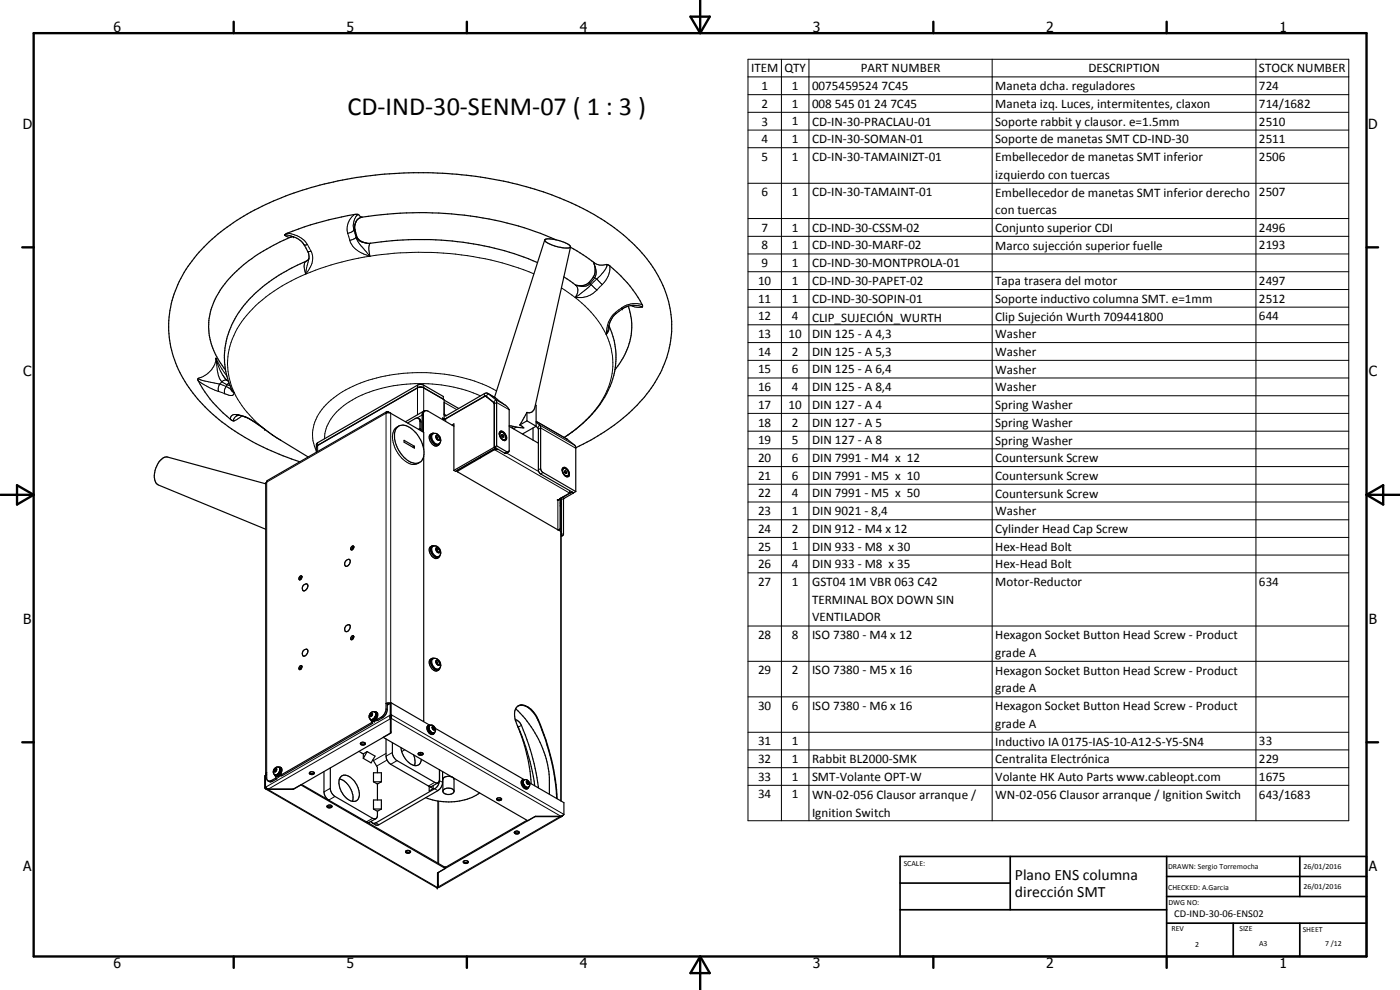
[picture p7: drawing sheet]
<svg xmlns="http://www.w3.org/2000/svg" width="420mm" height="297mm" viewBox="0 0 420 297" stroke-linecap="round" stroke-linejoin="round" font-family="sans-serif">
<g fill="none" stroke="#000" stroke-width=".35">
<path d="M88 71a21.6 21.6 0 0 0-6 2.6l-2.9 1.7a35.3 35.3 0 0 0-15.1 15.7 19.2 19.2 0 0 0 3.7 20M88 71h.1M88 71a5.9 5.9 0 0 1 3.9 3.5 3.9 3.9 0 0 1 .8 3.3M92.7 77.7l-.2 .3a50.9 50.9 0 0 0-19.9 14.5 22.9 22.9 0 0 0-3 24.5M92.7 77.6v.1M107.6 64.4l-.3-.1a79 79 0 0 0-21.8 6.1l-.1 .2M163.5 72l-15.1 47.2M163.5 71.9a9.7 9.7 0 0 1 7.2 1.5l.2 .2a.46 .46 0 0 1 .3 .6 .46 .46 0 0 1-.7 .2 10.8 10.8 0 0 1-7-2.2zM166.8 71.9a104.5 104.5 0 0 0-58.5-6.6 3.1 3.1 0 0 0-1.5 4.5 3.8 3.8 0 0 0 4.4 3.2 92.3 92.3 0 0 1 50.1 5.8M171.2 74.2l3.8 2.3 3.4 2.4M171.2 74.1l-10.6 47.9a1.84 1.84 0 0 1-2.5 1.7M178.1 78.7a4.9 4.9 0 0 1-1.6 6.3l-.4 .3a4.6 4.6 0 0 1-3.3 .3"/>
<path d="M182 79.3l.7 .2a35.2 35.2 0 0 1 10.2 12.3l-.2 .4M169.2 83.1l3.6 2.5M172.8 85.6h.1M182.7 97.7a23.4 23.4 0 0 1-4.1 25.6 39.8 39.8 0 0 1-9.3 8M188.5 91.9a19.4 19.4 0 0 1-3.9 19.1M190.7 91.7l-2 .1a8.7 8.7 0 0 0-6 6.3M59.5 113.5l-.1 .3a33.4 33.4 0 0 0 10.6 12.5h.3M66.7 112.4l.9 1.3 1 .7M133 119.8v-.8l-6.1-3.6h-1.4l-30.2 17.4-.4 .6v2.3M145.6 118.9l-12 6.8-.5 .1M145.6 118.9l.3 .1M145.7 118.8l2.6 2 .1 .4"/>
<path d="M145.7 118.8l-11.9 6.8h-.5M145.8 118.9l.3 .2M145.9 119l2.3 1.8 .1 .4M146.4 118l2.3 1.4M71.1 124.6a12.5 12.5 0 0 1 7.2 3.3l4.7 3.4 9.5 5.8M115.9 123.7l.5-.2 .9 .5-.4-.2-1 .2zM116.1 123.5l-35.9 20.7-.5 .7v87.4l.3 .2M117.3 124l9.9 5.7v5.1M119.7 127.8a3.8 3.8 0 0 1 4.4 1.4 9.8 9.8 0 0 1 3.1 5.6M119.7 127.8a3.5 3.5 0 0 0-1.3 4 9.2 9.2 0 0 0 5.7 7.1l1.2 .1 .6-.3M119.7 127.8l-.6 .4M121.3 132.1l3.1 1.8v.6l-3.1-1.8z"/>
<path d="M122.3 126.9l2.3-1.3a.88 .88 0 0 1 1-.1 .88 .88 0 0 1 .4 .9v2.2l-.4 .2M124.4 133.9l-.5 .3M125.5 125.5l.6 .3 .2 .6v2.8M125.9 138.7l-.5 .4M127.2 123.4l-.5 .8v5.2M127.2 123.4l.6-.2 .7 .2 7.7 4.5M127.2 134.8a3.5 3.5 0 0 1-1.3 3.9M127.2 136.8l-.1 79.7M127.2 123.4l-.3 .6v5.5M127.2 123.3l-5.5 3.2M127.5 123.3l-.3 .1M127.5 123.2l-.4 .8v5.6"/>
<path d="M129.6 130.4a1.76 1.76 0 0 1 2 .1 1.76 1.76 0 0 1 .6 2 1.23 1.23 0 0 1-1.2 .9 1.23 1.23 0 0 1-1.2-.9 1.76 1.76 0 0 1-.2-2.1zM129.6 130.1a1.82 1.82 0 0 0 0 3 1.3 1.3 0 0 0 2 .4M130.3 130h-.2a1.05 1.05 0 0 0-.8 1.6 2.43 2.43 0 0 0 2.2 2l.5-.7M130.8 131.1l.3 .6 .5 .4 .3-.4M130.9 131.1l.3 .1M131.2 131.2l.2 .7M131.6 131l-.5-.4-.3 .5M131.6 131l.3 .7M131.6 131l-.4 .2M131.9 131.7l-.4 .3M133.2 125.7l.1 .1M133.3 125.6l-.5-.2v.2l.3 .2"/>
<path d="M133.3 124.5l.1 .2 .4 .1 11.6-6.7 .7-.2 .4 .2 2.2 1.8 .3 .6v13.3M133.3 125.6v-5.7l-6.4-3.7h-1.4l-30.2 17.4-.4 .6M133.3 120.1l4.4 2.5M133.3 125.6l-.2 .2M135.7 127.6l.5-.4v13.9M136.2 127.8h-.1M148.1 134.9l-10.7 6.2-.1 .4M148.1 134.9h1.4M148.3 134.2l.5 .3M148.3 134.2l-12.1 6.9M148.4 121.2l-.1 13M148.5 134.9l-11.2 6.6"/>
<path d="M148.8 134.4v.1M148.8 134.5l-12.1 6.9-.5-.3M148.8 134.5l-.7 .4M149 133.8l-.6 .4 3.1 1.8h.4l.7-.4M150 129.5a1.42 1.42 0 0 1 2 1.4 .94 .94 0 0 1-.5 1.3 2 2 0 0 1-1.5-2.7zM150.1 129.8l-.3 .5M150.1 129.8l.2-.1a1.42 1.42 0 0 1 1.2 2.2 1.6 1.6 0 0 1-1.4-2.1zM150.6 130.7l.2 .3M150.8 131v.1M150.9 130.4h-.3v.4l.3 .4h.3v-.4M150.9 130.4l-.3 .2M150.9 130.4l.3 .4"/>
<path d="M151.2 130.8l-.4 .2M151.5 131.9l-.7 .1M152.8 122.9v12.5l-.2 .2h-.5l-3.1-1.8M152.8 127.9l8.8 5.1M153.9 127.9v.7M155 128.1l-.9 .6M156 127.5l1.2 .9-4.4-.7M158.1 126.3l-2.1 1.2M158.1 126.3l2.8 1.6M158.1 123.7l-2.1 3.8M158.1 123.7v2.6M160 128.4v3.7"/>
<path d="M160.7 121.5l.2 .1v6.3M160.9 127.9l.6 .5 .1 .4 .1 12.8 .4 .5 10 5.8M160.9 127.9l-4.1 2.3M160.9 126.7l1.2 1 .2 .4v12.7l.2 .6 10.3 6.1M160.9 126.4l9.3 5.4 2.6 2.2v13.5M172.8 134.4a56.6 56.6 0 0 0 23.2-18.7 30.7 30.7 0 0 0 2.5-31 49.8 49.8 0 0 0-21.3-20.9 91.2 91.2 0 0 0-27.4-9.7 126.1 126.1 0 0 0-28.6-2.2 120.1 120.1 0 0 0-18.4 2.1 84.7 84.7 0 0 0-37.4 16.3 38.8 38.8 0 0 0-14 20.9 32 32 0 0 0 7.9 28.5 61.2 61.2 0 0 0 20.9 15l4.8 2.1 5 1.8M79.7 145.2l-29.3-8a3.3 3.3 0 0 0-3.4 2.7 4.8 4.8 0 0 0 .3 5.4l32.4 13.5M137 141.3l.3 .2M137.3 141.5h.1M137.3 141.5l30.2 17.5 .6-.3v-9.1l-.5 .5h-.3v-.2h.5l3.2-1.9M167.5 159l.9 .6v80.7M168.1 150.9l.4 .4"/>
<path d="M168.2 149.5v2.4l-.1-.1M168.5 149.4l-.1 11M168.5 149.5l-.3 .2M168.9 140.4a1.53 1.53 0 0 1 1.9 1.4v.9a.95 .95 0 0 1-.9 .4 .95 .95 0 0 1-.7-.7l-.4-.8zM168.9 140.7l-.2 .4M169 140.7a1.32 1.32 0 0 1 1.4 .6 1.32 1.32 0 0 1-.1 1.5 1.53 1.53 0 0 1-1.3-2.1zM169.4 141.6l.3 .3M169.7 141.9v.1M169.7 141.3h-.3v.4l.3 .4 .3-.1v-.4M169.7 141.3l-.3 .2M169.7 141.3l.3 .3M170 141.6l-.3 .3"/>
<path d="M170.4 142.8l-.7 .1M171 147.2v.8M171.7 147.6l-2.8 1.6-.4 .4M171.7 147.6l.4 .3M171.7 147.6l-.7 .4M172.1 147.9l-3 1.9v10.6l-.7 .6M172.1 147.9h.1M172.8 147.5l-.7 .4M89.9 173.1l.6-.3a.72 .72 0 0 1 0 .8 .72 .72 0 0 1-.7 .3zM90.2 173.4v.5M90.2 173.5l-.1 .4M90.6 173l-.4 .5"/>
<path d="M91.1 175.5a.76 .76 0 0 1 1.2-.1 .76 .76 0 0 1-.2 1.2l-.8 .7a.99 .99 0 0 1-.6-.8 .99 .99 0 0 1 .4-1zM103.9 168.2a.64 .64 0 0 1 .8-.4 .64 .64 0 0 1 .4 .7 1.06 1.06 0 0 1-.4 1.1 1.06 1.06 0 0 1-1.2 .1v-.8zM105.5 164l.2-.1a.44 .44 0 0 1 .6 .3 .44 .44 0 0 1-.4 .5l-.2 .3-.4-.1zM106.1 164.5l-.5 .3M106.2 164l-.4 .3-.2 .7M106.2 164.1l-.5 .3M129.6 164.1a1.8 1.8 0 0 1 2.2 .5 1.8 1.8 0 0 1 0 2.3 1.54 1.54 0 0 1-2.1-1l-.3-.9zM129.6 163.8a1.86 1.86 0 0 0 0 3.1l1 .7 1-.3M130.3 163.8a1 1 0 0 0-1.1 .4 1 1 0 0 0 .1 1.2 2.16 2.16 0 0 0 2.4 1.9l.3-.6M130.9 164.9l.3 .1M131.2 165l.2 .7M131.6 164.7l-.5-.3-.3 .4 .3 .7 .5 .3 .3-.4"/>
<path d="M131.6 164.7l.3 .7M131.6 164.7l-.4 .3M131.9 165.4l-.4 .3M90.1 199.8l.3-.1a.68 .68 0 0 1 .1 .8 .68 .68 0 0 1-.7 .3v-.6zM90.6 199.9l-.4 .3M91.1 195.1a.74 .74 0 0 1 1.2-.1 .74 .74 0 0 1-.2 1.1l-.6 .7a.71 .71 0 0 1-.8-.3 .71 .71 0 0 1 .1-.9zM103.9 187.7a.7 .7 0 0 1 1-.2 .7 .7 0 0 1 .1 1.1 .87 .87 0 0 1-.5 .8 .87 .87 0 0 1-1-.1 1.31 1.31 0 0 1 .4-1.6zM105.5 190.9a.41 .41 0 0 1 .6 0 .41 .41 0 0 1 0 .6 .46 .46 0 0 1-.7 .4 .46 .46 0 0 1 0-.8zM106.2 191l-.4 .3-.2 .6M129.6 197.9a1.72 1.72 0 0 1 2.4 .6 1.72 1.72 0 0 1-.7 2.4 2.22 2.22 0 0 1-1.7-3zM129.6 197.6a1.67 1.67 0 0 0-.2 2.8 1.43 1.43 0 0 0 2.2 .6M130.3 197.5h-.6a1.85 1.85 0 0 0 .2 2.8 1.2 1.2 0 0 0 2 .4l.1-.3"/>
<path d="M130.9 198.6l.3 .2M131.2 198.8l.2 .6M131.6 198.5l-.5-.3-.3 .3 .3 .8 .5 .3 .3-.4M131.6 198.5l.3 .7M131.6 198.5l-.4 .3M131.9 199.2l-.4 .2M90.2 200.4v.5M90.2 200.3v.5M90.2 200.2l-.1 .7M111.1 215.8l.4 .5M111.1 215.8l.2 .1M111.1 214.5l.3 .1"/>
<path d="M111.4 214.1l.3 .2-.3 .3M111.4 214.1h.3l-.3 .8-.3-.1v-.3M111.4 214.1l-.3 .4M111.4 214.6l.1 .2M111.5 216.8l.3 .2M111.5 216.8l-27.1 15.7M111.5 216.3v.5M111.8 216.4v.6M111.8 217l-27.1 15.7-.3-.2M112.2 216.3v.1M112.2 216.4h.1M112.3 213.6h.6"/>
<path d="M112.3 213.6a1.38 1.38 0 0 0-1.3 .7 1.38 1.38 0 0 0 .1 1.5M112.3 213.6l.3 .1M112.6 213.7a1.33 1.33 0 0 1 .2 1.6 1.33 1.33 0 0 1-1.5 .6M112.6 213.7a1.51 1.51 0 0 1-1.3 2.2M112.9 213.6l.2 .1a1.68 1.68 0 0 1-1 2.6h-.5M112.9 213.6a1.82 1.82 0 0 1-1.4 2.7M113.1 216l-.8 .4M113.1 215.9v.1M113.1 215.3v.6M113.2 215.9l-.1 .1M115.9 211.1v1.9l-.4 1a3.9 3.9 0 0 1-2.4 1.9M115.9 211.1l.3 .1"/>
<path d="M116.2 211.2v1.7a3 3 0 0 1-1.4 2.4l-1.3 .8-.4-.2M116.8 211.2h-.6M117.2 214.5v1.1M117.2 211v3.5M117.2 211l-1 .6M117.2 214.5l.2 .7v4.7l-2.4 1.3 43.4 25.1M117.2 211l-1.3 .1M117.3 214.8l-.1 5.2-29 16.7h-7.7l-.8-.4M117.4 219.6l-.2 .1M117.4 214.4v1.1M117.4 214.4l-.2 .1M117.4 210.9v3.5"/>
<path d="M117.4 210.9l-.2 .1M117.4 210.9l11.6 6.7M128.4 217.7a1.74 1.74 0 0 0 1.6 2.6l.1-.1M128.5 217.7a1.79 1.79 0 0 0 1.6 2.5M128.9 217.7a1.45 1.45 0 0 0 1.3 2.2M128.9 217.7a1.39 1.39 0 0 0-.3 1.5 1.39 1.39 0 0 0 1.3 .9l.3-.2M129.1 217.6a1.36 1.36 0 0 1 1.4 .7 1.36 1.36 0 0 1-.1 1.5M129.1 217.6l-.6 .1M129.1 217.6l-.2 .1M129.8 218.4h.2M130 218.4l.1 .5 .4-.2M130.2 218.3l-.2-.2-.3 .2 .5 .6 .3-.2"/>
<path d="M130.2 218.3l.3 .4M130.2 218.3l-.2 .1M130.4 219.8l-.3 .4M130.4 219.8l-.2 .1M130.6 218.5l26.7 15.4M154.6 215.9a2.77 2.77 0 0 1 1.9 1.7 69.1 69.1 0 0 1 5.1 18.8M154.8 212.6a32 32 0 0 1 10.1 20.7v5M155.3 217.7a67 67 0 0 1 5.2 18.1M155.5 211.8a3.3 3.3 0 0 1 3.7 1.1l1.1 1.2a55.3 55.3 0 0 1 5.5 15.4l.9 5.9 .4 4.2M79.4 236.3l.6 .6h.4M79.7 236.2v.1M79.7 232.7v3.5"/>
<path d="M79.7 236.2l-.3 .1M79.7 232.7l-.3 .1v3.5M79.7 236.3l.3 .2M79.7 232.1l.3-.3v1.9l.5 .7 .7-.1 1.6-.8M79.8 236.8l51.4 29.6M80 232.5l-.3 .2M80.4 236.9h7.5M80.4 236.7v.2M82.3 232.3l.3 .5M82.4 231.1l.3 .1M82.6 232.8l.7 .1M82.6 232.8l.2 .1"/>
<path d="M82.6 230.7h.4v.4l-.4 .4-.2-.1v-.3M82.6 230.7l-.2 .4M82.6 230.7l.4 .2-.3 .3M82.7 231.2v.2M82.8 233.5l.3 .2M82.8 232.9v.6M83.1 233.7l-1.9 .9-.7-.3M83.1 233v.7M83.4 232.9v.1M83.4 233h.2M83.6 230.2a1.38 1.38 0 0 0-1.4 .6 1.38 1.38 0 0 0 .1 1.6M83.6 230.2h.5"/>
<path d="M83.6 230.2l.2 .1M83.8 230.3a1.38 1.38 0 0 1 .3 1.5 1.38 1.38 0 0 1-1.2 .9l-.4-.2M83.8 230.3a1.49 1.49 0 0 1-1.1 2.2l-.4-.1M84.1 230.2a1.8 1.8 0 0 1-1.3 2.7M84.1 230.2a1.59 1.59 0 0 1-.5 2.6l-.3 .1M84.4 232.5l-.8 .5M84.4 231.9v.6M87.9 236.9l2.4-1.4 43.3 25.1v-.3M87.9 236.7v.2M90.5 235.4l8.1 4.7M92.9 231.8a.93 .93 0 0 0 1.4 0M92.9 231.8a.72 .72 0 0 1 .8-.3 .72 .72 0 0 1 .5 .7 .98 .98 0 0 1-1.4-.2z"/>
<path d="M97.2 231.5v6.1a3.1 3.1 0 0 0 1.4 2.5M99.1 230.4v6.5l.5 1.2 .7 .7 11.5 6.7 .8 .2 .5-.3 .2-2M101.9 233.7a6.1 6.1 0 0 1 3.9 6.8M102.5 232.8a3.1 3.1 0 0 1 3.7 1.4 5.3 5.3 0 0 1 1.2 5.7 2.62 2.62 0 0 1-3.9-.8 5.5 5.5 0 0 1-1.4-5.8zM107.7 225.4l1.3 .8M108.2 223l.4 .3 1-.3M108.2 222.9a.84 .84 0 0 1 1.4 .4 .76 .76 0 0 1-.8 .3 .76 .76 0 0 1-.6-.7zM109 226.2v1.3M110.2 225.5l2.4 1.4-1.2 2-2.4-1.4M110.2 225.5l-1.2 2M110.2 225.5l-1.2 .7M111.9 228l1.4 2.3v1.6"/>
<path d="M112.1 234.6v-2.7h2.4v2.7M112.1 234.6h2.4M112.1 234.6l1.2 .6M113.3 235.2v4.8M114.5 234.6l-1.2 .6M115.9 221.7v5.2l.1 .9 .8 1.1 12 7.1M117.8 222.8v3.3a3.3 3.3 0 0 0 1.4 2.1l11.3 6.5a.86 .86 0 0 0 1 .2 .86 .86 0 0 0 .4-1M120.3 224.3a6.3 6.3 0 0 0 4.1 5.4M124.1 226.4l.5 2.2-.2 1.1M125.5 226.1l.8 .3M126.1 225.8l.2 .6M126.1 225.8a.45 .45 0 0 0-.6 .3 .45 .45 0 0 0 .5 .5l.8-.1 .1-.4"/>
<path d="M126.1 225.8l.8 .3M126.4 227.8a1.67 1.67 0 0 1-2 1.9M126.9 226.1l-.6 .3M128.8 236l1.2 .6M128.8 236v1.3l1.2-.7M130 235.7v.9M131.5 234.9l-1.9 1.1h-.8M131.9 230.9v3.3a3 3 0 0 1-1.4 2.4l-17.7 10.3a.87 .87 0 0 1-1.4-.5M132.8 231.5v3.2a3.2 3.2 0 0 1-1.4 2.5l-17.7 10.2-1 .1-.9-.5M136.3 237.3a2.12 2.12 0 0 0-3.3-.1l-.1 .2a1.97 1.97 0 0 0 3.4 .1v-3.7a1.96 1.96 0 0 0-3.4 0v3.6M143.9 237.9a17.6 17.6 0 0 1-16.1 1.4M149.1 239.6a1 1 0 0 0 1.4 0"/>
<path d="M149.2 239.5l.9-.1 .3 .2a.63 .63 0 0 1-.3 .7 .63 .63 0 0 1-.7-.1l-.4-.3zM156.7 234.1a1.75 1.75 0 0 0 1.5 2.6l.2-.1M156.7 234.1a1.77 1.77 0 0 0 1.7 2.5M157.2 234.1a1.36 1.36 0 0 0 .6 2.2l.7-.1M157.3 233.9l-.6 .2M157.3 233.9h.1M157.4 233.9a1.36 1.36 0 0 0-.3 1.5 1.36 1.36 0 0 0 1.3 .9l.1-.1M157.4 233.9a1.38 1.38 0 0 1 1.4 .7 1.38 1.38 0 0 1-.1 1.5M158.1 234.7l.1 .1M158.2 234.8l.2 .4M158.5 234.6l-.3-.2-.2 .3 .5 .6 .2-.3M158.5 234.6l.2 .4"/>
<path d="M158.5 234.6l-.3 .2M158.7 236.1l-.3 .5M158.7 236.1l-.2 .1M158.7 235l-.3 .2M158.9 234.9l10.3 5.9v3.5l-.6 .7h-8.1M159.4 235.1a57.8 57.8 0 0 0-4.8-19.1 3.4 3.4 0 0 1 1.3-4.4 5.3 5.3 0 0 1 5.2 3.4 68.7 68.7 0 0 1 6.1 24.6M98.2 241.9a.87 .87 0 0 1 1.4 .1v.1a.83 .83 0 0 1-1.4-.2zM98.2 241.9l.4 .2h.6l.4-.2M98.6 240.1l11.4 6.5M110 246.6l23.6 13.7M112.1 242.7h2.4M112.1 242.7l1.2 .7"/>
<path d="M112.1 242.7v-2.7h2.4v2.7M112.8 245.6l-2 1.2-.8-.2M114.5 242.7l-1.2 .7M121.7 255.4l.6 .3 .9-.3M121.8 255.4l.4 .3M121.8 255.4h.2M122 255.3a.91 .91 0 0 1 1.2 .4 .82 .82 0 0 1-.8 .3 .82 .82 0 0 1-.7-.5zM139.1 258.5l.4-.3 1 .3a.73 .73 0 0 1-.7 .6 .73 .73 0 0 1-.7-.6zM139.1 258.5a.88 .88 0 0 0 1.4 0M154.4 249.7l.4 .2 1-.2M154.5 249.6a.75 .75 0 0 1 .8-.3 .75 .75 0 0 1 .5 .7 .81 .81 0 0 1-1.4-.3zM158.1 246.1l-24.5 14.2"/>
<path d="M168.1 244.9v.1M168.6 244.9l-37 21.4-.3-.3M169 244.6l-.7 .3h-7.6l-29.4 17v4.4M131.2 266.4h.1M131.3 266.3h.1M131.3 265.3l.2 .1M131.3 265.4l.2 .1M131.3 266.2l-.1 .2M131.3 266.1h.1M131.4 266.2l-.1 .1M131.5 265.9l-.1 .1M131.5 266.1l.1 .1"/>
<path d="M131.5 261.8v4.3M131.5 266.1l-.1 .1M131.5 266.1h-.1M131.6 266.2v.1M133.5 260.1l.2 .1M133.6 260.2h.2"/>
</g>
<g fill="none" stroke="#000" stroke-width=".3">
<path d="M224.5 17.8h180.3v228.5h-180.3zM234.5 17.8v228.5M242.8 17.8v228.5M297.8 17.8v228.5M376.9 17.8v228.5M224.5 23.1h180.3M224.5 28.4h180.3M224.5 33.7h180.3M224.5 39h180.3M224.5 44.3h180.3M224.5 55h180.3M86.2 70a7.8 7.8 0 0 1 6.1 3.4"/>
<path d="M88 71l-2-.5-.6 .1 .3 .2a1.67 1.67 0 0 0 1.6 .3M91.9 78.4a3.5 3.5 0 0 0-.1 3.8M92.3 73.4l1 2M92.3 73.4h-1M92.7 77.8l-.9 4.4M93.3 75.4l-.9 .1M93.3 75.4a6.1 6.1 0 0 1-1.5 6.8M104.3 70l.7 2.1M105 72.1a7.7 7.7 0 0 0 6 4.8M106.2 69l-.5 .5-1.4 .5M106.2 69l.7 2.2M106.4 64.3l-.3 .3a5.4 5.4 0 0 0-1.8 5.4"/>
<path d="M106.5 68.8l-.3 .2M106.5 68.8l.5 2.1M106.5 68.8h.1M106.9 71.2l-.6 .5-1.3 .4M106.9 71.2l1 2 3.1 3.7M107 70.9a3.4 3.4 0 0 0 3.2 2.1M107 66.3a3.5 3.5 0 0 0-.5 2.5M107 70.9l-.1 .3M107 70.7v.2M108.7 65.2l-.5-.2a.78 .78 0 0 0-.9-.5 .78 .78 0 0 0-.6 .8 4.8 4.8 0 0 0-.5 3.7M111 76.9a82.3 82.3 0 0 0-19.2 5.3M111 76.9a92.3 92.3 0 0 1 49.2 5.3"/>
<path d="M111.2 73a1.52 1.52 0 0 0-.5 1.8l.3 2.1M178.1 78.7a4.6 4.6 0 0 1 .4 4.7M178.4 78.9a4.2 4.2 0 0 0 3.7 .5v.4l-.3 .9-2.7 3M183 79.8a6.9 6.9 0 0 1-2.2 5.6M224.5 65.6h180.3M224.5 70.9h180.3M224.5 76.2h180.3M91.8 82.2a42.7 42.7 0 0 0-20.6 16.4 21.1 21.1 0 0 0 3.7 25.9l1.7 1.9 3 2.5M168.5 86.4l4.1 2.9M172.6 89.3a31.4 31.4 0 0 1 9.3 11.1M176.8 84.7h.1M176.9 84.7l.2 .3"/>
<path d="M177.1 85a4 4 0 0 1-4.3 .6 2.84 2.84 0 0 1-.2 3.7M177.1 85l.3 .4M177.4 85.4l1.7 1.6M177.4 85.4l-1.5 1.4-3.3 2.5M178 83.2l.5 .2M178.5 83.4l-1.4 1.6M178.5 83.4l.6 .3M179.1 83.7l1.7 1.7M179.1 83.7l-1.7 1.7M179.1 87a7.4 7.4 0 0 1-4.4 2.3h-2.1M180.8 85.4l-1.7 1.6M182.7 98.1l-.8 2.3"/>
<path d="M182.7 97.7v1.4l-.8 1.3M184.7 93.7l.2 .4M184.7 93.7a8.5 8.5 0 0 0-2.8 6.7M186.6 92.4l.1 .3M186.6 92.4l-1.9 1.3M186.7 92.7h.1M190.7 91.7l2 .4-.4 .1a4.9 4.9 0 0 1-2.9-.5M192.7 91.4a6 6 0 0 0-3.8-.1l-2.3 1.1M224.5 81.5h180.3M224.5 86.9h180.3M224.5 92.2h180.3M224.5 97.5h180.3"/>
<path d="M59.5 114.2l3.4 2.1 2.7 1.2M64.8 107.5h.1M64.8 107.5l.8 2.5 1.1 2.4M64.8 107.5a6.8 6.8 0 0 1-5.3 6 6 6 0 0 0 3.6 1.2l2.8 .5M64.8 107.6h.1M64.8 107.5l1.8 3.2 1.5 2.1M64.8 107.7l.4 3a4.6 4.6 0 0 0 2.9 4.7M65.6 117.5l1.9 .7M65.9 115.2a2.28 2.28 0 0 0-.3 2.3M65.9 115.2l1.9 .8M67.8 116l-.4 1 .1 1.2M67.8 116l1.1 .5 .8 1 .6 .3"/>
<path d="M68.1 115.4l-.3 .6M68.1 115.4l.9 .2M68.1 114.1l-.3-.1a2.28 2.28 0 0 0-1.9 1.2M68.7 114.9l-.6 .5M69.6 117l.7 .8M70.3 117.8a1.09 1.09 0 0 1-1.8 .7l-1-.3M125.3 115.6v8.9M127.2 115.6v7.8M144.2 118.8a45.7 45.7 0 0 0-37.5 .7 16.1 16.1 0 0 0-9.2 10.6l-.1 1.6M145.4 118.1v.9M145.9 119l.3 .1M145.9 118.9l.6-.8 2.2 1.3"/>
<path d="M148.7 119.4h.1M148.7 119.4l3 2.2M149 117.3a50.4 50.4 0 0 0-34.7-4.2 31.1 31.1 0 0 0-17.7 9.7 11.5 11.5 0 0 0-1.7 12.6M181.9 100.4a20.8 20.8 0 0 1-3.5 22.9 41.1 41.1 0 0 1-9.1 8M224.5 102.8h180.3M224.5 108.1h180.3M224.5 113.4h180.3M224.5 118.7h180.3M71.1 124.6l-.6 .6a.62 .62 0 0 0-.2 1.1l2.2-1.5M71.5 124.5l-1.1-.1a1.14 1.14 0 0 0-1.2 1.5M71.5 124.5l.4 .1M71.5 124.5l1.6 .4"/>
<path d="M73.1 124.9l.3 .2M73.1 124.9l3.2 1.6 3.3 2.4M79.4 128.8l.2 .1M79.6 128.9l4.6 3.2M95.3 132.8v2.7M116.6 123.6v.2M117.3 124v86.9M119.1 128.2a3.9 3.9 0 0 0-1.1 4.5 8.9 8.9 0 0 0 5.9 6.7l1.5-.3M125.6 128.8l.4-.2 .4 .2M126 126.4l.4 .2M126.9 124.7l-.2-.2-1.5 .9M127.1 124.2h-.2"/>
<path d="M129.9 130.2a2.04 2.04 0 0 0 1.7 3M130.8 130.7a.93 .93 0 0 1 1 .4 .93 .93 0 0 1 0 1.1 1.11 1.11 0 0 1-1-1.5zM132.8 125.6v.3M133.3 124.2l.7 .5M133.3 120.7l3.8 2.2M133.8 125.6v.8M134 125.5h.1M148.2 120.7l.5-.8 3 1.7M148.2 120.8h.1M148.3 121.2h.1M148.4 121.2l.6-.4 3.8 2.1M148.4 134.9h.1"/>
<path d="M148.4 134.9l22.6 13.1M151.7 121.6l1.1 1.3M152 135.9l9.7 5.6M152.1 135.6l-.7 .3M160.9 126.4l9.3 5.4M161.4 128.4l.5-.9 10.6 6.1M161.6 128.8l.7-.4 10.5 6.1M224.5 124h180.3M224.5 129.4h180.3M224.5 134.7h180.3M224.5 140h180.3M137.4 141.1v.3"/>
<path d="M162.3 140.6l-.7 .4M163 141.8l-.7 .4M167.4 149.9v9.1M168.3 149.5v.1M168.3 151v89.3M168.5 149.8h.6M168.9 149.1l.4 .4M171 147.9h.1M224.5 145.3h180.3M224.5 150.6h180.3M224.5 156h180.3M129.9 164a1.99 1.99 0 0 0 1.7 3"/>
<path d="M130.8 164.4a.97 .97 0 0 1 1 .4 .97 .97 0 0 1 0 1.1 1.13 1.13 0 0 1-1-1.5zM168.4 160.6l.3 .2M168.5 160.2h.6M224.5 161.2h180.3M224.5 166.5h180.3M224.5 171.9h180.3M129.9 197.7a2.04 2.04 0 0 0 1.7 3M130.8 198.2a.95 .95 0 0 1 1 .3 .95 .95 0 0 1 .1 1.1 1.02 1.02 0 0 1-1.1-1.4zM224.5 187.8h180.3M224.5 198.4h180.3M111.1 214.2l.4-.3a.6 .6 0 0 1 .2 .8 .6 .6 0 0 1-.7 .3zM112.5 213.7a1.41 1.41 0 0 1-1.3 2.1"/>
<path d="M114.5 215.1l.3 .2M115.9 212.7l.3 .2M115.9 211.1v-87.1l-35.9 20.7v87.1M117.2 214.5l-37.5 21.7M117.2 215.6l-36.6 21.1M117.4 214.4l51.8 29.9M117.4 215.5l50.9 29.4M129 217.7a1.44 1.44 0 0 0 1.3 2.2M129.7 218a.71 .71 0 0 1 .7 .3 .71 .71 0 0 1 0 .8l-.6-.4zM156.5 217.6l-1 .6M161.6 216l-.2 .1M224.5 209.1h180.3"/>
<path d="M224.5 219.7h180.3M80.4 236.9l50.9 29.4M81.4 234.2l.4 .2M82.5 230.7l.3-.2a.47 .47 0 0 1 .3 .4 .47 .47 0 0 1-.2 .5l-.3 .2-.4-.1zM83.7 230.3a1.49 1.49 0 0 1-1.2 2.2M99.1 236.5l-1.9 1.1M100.5 239l-1.9 1.1M115.9 226.1l-3.8 2.1M116.2 228l-3.2 1.9M117.8 225.8l-1.9 1.1M119.2 228.2l-1.9 1.1M121.5 225l-.9 .5"/>
<path d="M130.5 236.6l.9 .6M130.5 234.7l-1.9 1.1M131.9 234.2l.9 .5M157.3 234a1.51 1.51 0 0 0 1.3 2.2M158 234.3a.64 .64 0 0 1 .7 .4 .64 .64 0 0 1-.1 .7l-.6-.5zM161.6 236.1l-.3 .2M224.5 225h180.3M224.5 230.3h180.3M224.5 235.6h180.3M111.8 245.5l-1.8 1.1M112.8 246.9l.9 .5M131.4 240.4v18.6"/>
<path d="M131.6 240.4v18.7M168.1 245l-36.6 21.1M131.4 261.8l-.1 3.6M131.5 265.9l-.2 .1"/>
</g>
<g fill="#000">
<circle cx="88" cy="71" r=".18"/>
<circle cx="71.1" cy="124.6" r=".18"/>
<circle cx="79.4" cy="128.8" r=".18"/>
<circle cx="142.4" cy="138.2" r=".18"/>
<circle cx="144.2" cy="137.1" r=".18"/>
<circle cx="112.4" cy="216.4" r=".18"/>
<circle cx="113.1" cy="216" r=".18"/>
<circle cx="113.2" cy="215.9" r=".18"/>
<circle cx="83.4" cy="233" r=".18"/>
<circle cx="83.6" cy="233" r=".18"/>
<circle cx="84.3" cy="232.6" r=".18"/>
<circle cx="84.4" cy="232.5" r=".18"/>
<circle cx="121.8" cy="255.4" r=".18"/>
<circle cx="131.2" cy="266.4" r=".18"/>
</g>
<g fill="none" stroke="#000" stroke-width=".71">
<path d="M10.1 9.9h400v277.1h-400zM70.1 6.5v3.4M140.1 6.5v3.4M207.2 5h5.8l-2.9 4.9zM210.1 0v9.9M280.1 6.5v3.4M350.1 6.5v3.4M6.7 74.2h3.4M410.1 74.2h3.5M.1 148.5h10M5.1 145.6l5 2.9-5 2.9zM410.1 148.5h10"/>
<path d="M410.1 148.5l5-2.9v5.8zM6.7 222.7h3.4M410.1 222.7h3.5M70.1 287v3.4M140.1 287v3.4M210.1 287v10M210.1 287l2.9 5h-5.8zM280.1 287v3.4M350.1 287v3.4"/>
</g>
<path d="M270.1 257h140v30h-140zM303.2 257v16M350.1 257v30M390.1 257v12M270.1 265h33.1M270.1 273h80M350.1 277h60M350.1 269h60M350.1 263h60M370.1 277v10M390.1 277v10" fill="none" stroke="#000" stroke-width=".51"/>
<text font-size="7.9" x="104.3" y="34.5">CD-IND-30-SENM-07 ( 1 : 3 )</text>
<g font-size="4.7">
<text x="304.6" y="263.9">Plano ENS columna</text>
<text x="304.6" y="269.3">dirección SMT</text>
</g>
<g font-size="4.2">
<text x="34" y="9.6">6</text>
<text x="104" y="9.6">5</text>
<text x="174" y="9.6">4</text>
<text x="244" y="9.6">3</text>
<text x="314" y="9.6">2</text>
<text x="384" y="9.6">1</text>
<text x="6.8" y="38.7">D</text>
<text x="410.6" y="38.7">D</text>
<text x="7" y="112.9">C</text>
<text x="410.8" y="112.9">C</text>
<text x="7" y="187.1">B</text>
<text x="410.8" y="187.1">B</text>
<text x="7" y="261.4">A</text>
<text x="410.8" y="261.4">A</text>
<text x="34" y="290.4">6</text>
<text x="104" y="290.4">5</text>
<text x="174" y="290.4">4</text>
<text x="244" y="290.4">3</text>
<text x="314" y="290.4">2</text>
<text x="384" y="290.4">1</text>
</g>
<g font-size="3.9">
<text x="225.4" y="21.7">ITEM</text>
<text x="235.4" y="21.7">QTY</text>
<text x="258.3" y="21.7">PART NUMBER</text>
<text x="326.6" y="21.7">DESCRIPTION</text>
<text x="377.8" y="21.7">STOCK NUMBER</text>
<text x="228.5" y="27">1</text>
<text x="237.6" y="27">1</text>
<text x="243.7" y="27">0075459524 7C45</text>
<text x="298.7" y="27.1">Maneta dcha. reguladores</text>
<text x="377.8" y="27">724</text>
<text x="228.5" y="32.3">2</text>
<text x="237.6" y="32.3">1</text>
<text x="243.7" y="32.3">008 545 01 24 7C45</text>
<text x="298.7" y="32.4">Maneta izq. Luces, intermitentes, claxon</text>
<text x="377.8" y="32.5">714/1682</text>
<text x="228.5" y="37.7">3</text>
<text x="237.6" y="37.6">1</text>
<text x="243.7" y="37.7">CD-IN-30-PRACLAU-01</text>
<text x="298.7" y="37.8">Soporte rabbit y clausor. e=1.5mm</text>
<text x="377.8" y="37.7">2510</text>
<text x="228.5" y="43">4</text>
<text x="237.6" y="43">1</text>
<text x="243.7" y="43">CD-IN-30-SOMAN-01</text>
<text x="298.7" y="43.1">Soporte de manetas SMT CD-IND-30</text>
<text x="377.8" y="43">2511</text>
<text x="228.5" y="48.3">5</text>
<text x="237.6" y="48.3">1</text>
<text x="243.7" y="48.3">CD-IN-30-TAMAINIZT-01</text>
<text x="298.7" y="48.3">Embellecedor de manetas SMT inferior</text>
<text x="298.7" y="53.7">izquierdo con tuercas</text>
<text x="377.8" y="48.3">2506</text>
<text x="228.5" y="58.9">6</text>
<text x="237.6" y="58.9">1</text>
<text x="243.7" y="58.9">CD-IN-30-TAMAINT-01</text>
<text x="298.7" y="59">Embellecedor de manetas SMT inferior derecho</text>
<text x="377.8" y="58.9">2507</text>
<text x="298.7" y="64.3">con tuercas</text>
<text x="228.5" y="69.5">7</text>
<text x="237.6" y="69.6">1</text>
<text x="243.7" y="69.6">CD-IND-30-CSSM-02</text>
<text x="298.7" y="69.6">Conjunto superior CDI</text>
<text x="377.8" y="69.6">2496</text>
<text x="228.5" y="74.8">8</text>
<text x="237.6" y="74.8">1</text>
<text x="243.7" y="74.8">CD-IND-30-MARF-02</text>
<text x="298.7" y="74.9">Marco sujección superior fuelle</text>
<text x="377.8" y="74.8">2193</text>
<text x="228.5" y="80.2">9</text>
<text x="237.6" y="80.2">1</text>
<text x="243.7" y="80.2">CD-IND-30-MONTPROLA-01</text>
<text x="227.5" y="85.5">10</text>
<text x="237.6" y="85.5">1</text>
<text x="243.7" y="85.5">CD-IND-30-PAPET-02</text>
<text x="298.7" y="85.6">Tapa trasera del motor</text>
<text x="377.8" y="85.5">2497</text>
<text x="227.5" y="90.8">11</text>
<text x="237.6" y="90.8">1</text>
<text x="243.7" y="90.8">CD-IND-30-SOPIN-01</text>
<text x="298.7" y="90.9">Soporte inductivo columna SMT. e=1mm</text>
<text x="377.8" y="90.8">2512</text>
<text x="227.5" y="101.4">13</text>
<text x="227.5" y="96.1">12</text>
<text x="236.7" y="101.4">10</text>
<text x="237.6" y="96.1">4</text>
<text x="243.7" y="96.5">CLIP_SUJECIÓN_WURTH</text>
<text x="243.7" y="101.4">DIN 125 - A 4,3</text>
<text x="298.7" y="96.2">Clip Sujeción Wurth 709441800</text>
<text x="298.7" y="101.5">Washer</text>
<text x="377.8" y="96.1">644</text>
<text x="227.5" y="106.7">14</text>
<text x="237.6" y="106.7">2</text>
<text x="243.7" y="106.7">DIN 125 - A 5,3</text>
<text x="298.7" y="106.8">Washer</text>
<text x="227.5" y="112.1">15</text>
<text x="237.6" y="112.1">6</text>
<text x="243.7" y="112.1">DIN 125 - A 6,4</text>
<text x="298.7" y="112.1">Washer</text>
<text x="227.5" y="117.4">16</text>
<text x="237.6" y="117.3">4</text>
<text x="243.7" y="117.4">DIN 125 - A 8,4</text>
<text x="298.7" y="117.4">Washer</text>
<text x="227.5" y="122.7">17</text>
<text x="236.7" y="122.7">10</text>
<text x="243.7" y="122.7">DIN 127 - A 4</text>
<text x="298.7" y="122.8">Spring Washer</text>
<text x="227.5" y="128">18</text>
<text x="237.6" y="128">2</text>
<text x="243.7" y="128">DIN 127 - A 5</text>
<text x="298.7" y="128.1">Spring Washer</text>
<text x="227.5" y="133.3">19</text>
<text x="237.6" y="133.3">5</text>
<text x="243.7" y="133.3">DIN 127 - A 8</text>
<text x="298.7" y="133.4">Spring Washer</text>
<text x="227.5" y="138.6">20</text>
<text x="227.5" y="143.9">21</text>
<text x="237.6" y="138.6">6</text>
<text x="237.6" y="143.9">6</text>
<text x="243.7" y="138.6">DIN 7991 - M4 x 12</text>
<text x="243.7" y="143.9">DIN 7991 - M5 x 10</text>
<text x="298.7" y="138.7">Countersunk Screw</text>
<text x="227.5" y="149.2">22</text>
<text x="237.6" y="149.2">4</text>
<text x="243.7" y="149.2">DIN 7991 - M5 x 50</text>
<text x="298.7" y="144">Countersunk Screw</text>
<text x="298.7" y="149.3">Countersunk Screw</text>
<text x="227.5" y="154.6">23</text>
<text x="237.6" y="154.6">1</text>
<text x="243.7" y="154.6">DIN 9021 - 8,4</text>
<text x="298.7" y="154.6">Washer</text>
<text x="227.5" y="159.9">24</text>
<text x="237.6" y="159.9">2</text>
<text x="243.7" y="159.9">DIN 912 - M4 x 12</text>
<text x="298.7" y="159.9">Cylinder Head Cap Screw</text>
<text x="227.5" y="165.2">25</text>
<text x="237.6" y="165.1">1</text>
<text x="243.7" y="165.2">DIN 933 - M8 x 30</text>
<text x="298.7" y="165.3">Hex-Head Bolt</text>
<text x="227.5" y="170.5">26</text>
<text x="237.6" y="170.5">4</text>
<text x="243.7" y="170.5">DIN 933 - M8 x 35</text>
<text x="298.7" y="170.6">Hex-Head Bolt</text>
<text x="227.5" y="175.8">27</text>
<text x="237.6" y="175.8">1</text>
<text x="243.7" y="175.8">GST04 1M VBR 063 C42</text>
<text x="298.7" y="175.9">Motor-Reductor</text>
<text x="377.8" y="175.8">634</text>
<text x="243.7" y="181.1">TERMINAL BOX DOWN SIN</text>
<text x="227.5" y="191.8">28</text>
<text x="237.6" y="191.8">8</text>
<text x="243.7" y="186.4">VENTILADOR</text>
<text x="243.7" y="191.8">ISO 7380 - M4 x 12</text>
<text x="298.7" y="191.8">Hexagon Socket Button Head Screw - Product</text>
<text x="298.7" y="197.1">grade A</text>
<text x="227.5" y="202.4">29</text>
<text x="237.6" y="202.4">2</text>
<text x="243.7" y="202.4">ISO 7380 - M5 x 16</text>
<text x="298.7" y="202.4">Hexagon Socket Button Head Screw - Product</text>
<text x="298.7" y="207.8">grade A</text>
<text x="227.5" y="213">30</text>
<text x="237.6" y="213">6</text>
<text x="243.7" y="213">ISO 7380 - M6 x 16</text>
<text x="298.7" y="213.1">Hexagon Socket Button Head Screw - Product</text>
<text x="298.7" y="218.4">grade A</text>
<text x="227.5" y="223.6">31</text>
<text x="237.6" y="223.6">1</text>
<text x="298.7" y="223.7">Inductivo IA 0175-IAS-10-A12-S-Y5-SN4</text>
<text x="377.8" y="223.6">33</text>
<text x="227.5" y="228.9">32</text>
<text x="237.6" y="228.9">1</text>
<text x="243.7" y="229">Rabbit BL2000-SMK</text>
<text x="298.7" y="229">Centralita Electrónica</text>
<text x="377.8" y="228.9">229</text>
<text x="227.5" y="234.2">33</text>
<text x="227.5" y="239.6">34</text>
<text x="237.6" y="234.2">1</text>
<text x="237.6" y="239.6">1</text>
<text x="243.7" y="234.3">SMT-Volante OPT-W</text>
<text x="243.7" y="239.7">WN-02-056 Clausor arranque /</text>
<text x="298.7" y="234.3">Volante HK Auto Parts www.cableopt.com</text>
<text x="298.7" y="239.7">WN-02-056 Clausor arranque / Ignition Switch</text>
<text x="377.8" y="234.2">1675</text>
<text x="377.8" y="239.7">643/1683</text>
<text x="243.7" y="245">Ignition Switch</text>
</g>
<text font-size="3.1" x="352.4" y="275.2">CD-IND-30-06-ENS02</text>
<g font-size="2.4">
<text x="271.2" y="259.7">SCALE:</text>
<text x="350.6" y="260.8">DRAWN: Sergio Torremocha</text>
<text x="391.2" y="260.6">26/01/2016</text>
<text x="350.6" y="267">CHECKED: A.Garcia</text>
<text x="391.2" y="266.7">26/01/2016</text>
<text x="350.6" y="271.4">DWG NO:</text>
<text x="351.6" y="279.3">REV</text>
<text x="372" y="279.4">SIZE</text>
<text x="391" y="279.6">SHEET</text>
<text x="358.7" y="284.1">2</text>
<text x="377.9" y="283.8">A3</text>
<text x="397.7" y="283.8">7 /12</text>
</g>
</svg>
